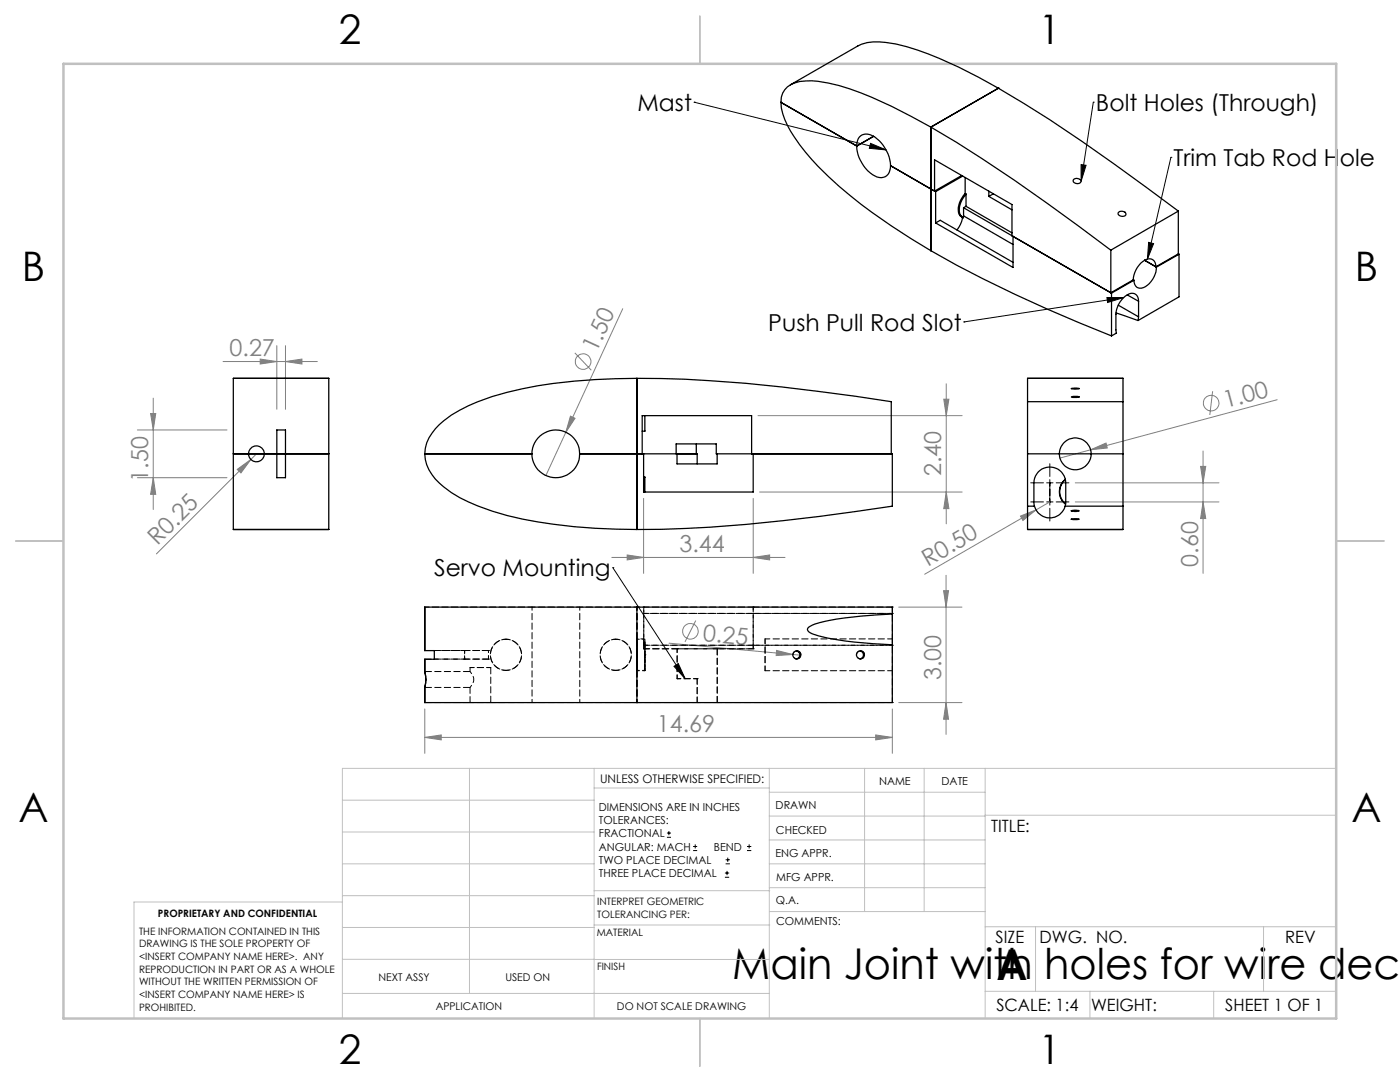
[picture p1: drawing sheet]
<svg xmlns="http://www.w3.org/2000/svg" width="279mm" height="216mm" viewBox="0 0 279 216" stroke-linecap="round" stroke-linejoin="round" font-family="sans-serif">
<g fill="none" stroke="#808080" stroke-width=".2">
<path d="M30.6 79.4v22.3M44.5 72.1h18.8M51.9 71.6l3.3 .5-3.3 .5zM55.2 69v12.7M57 72.1l3.3-.5v1zM57 69v12.7M114.7 70.4l3.3 3.5M124.3 61.6l-15.4 33.3M188.3 79.7h1.1l-.6 3.2zM188.8 76.6v27.9M242 78.1l-.6 4.7M254.9 79.8l-37.2 9.9"/>
<path d="M27.4 95.3h17.9M27.4 85.8h17.9M30.1 82.5h1l-.5 3.3zM30.6 95.3l.5 3.3h-1zM47.3 93.7l2.8-2-2 2.7zM51.2 90.6l-20 19.9M113.8 83l1 .5-1.9 2.8zM128.4 99.4v15M150.3 99.4v15M151.3 82.9h40.7M151.6 98.2h40.4M188.8 98.2l.6 3.3h-1.1z"/>
<path d="M214.6 96.3h28.7M217.7 89.7l3-1.3 .3 1zM217.7 89.7l-6.2 1.7M239.6 93.1h1l-.5 3.2zM240.1 90v24.4M122.1 111.2h34.6M125.2 110.7l3.2 .5-3.2 .5zM150.3 111.2l3.3-.5v1zM188.3 117.9h1l-.5 3.2zM188.8 114.8v31.7M203.7 103l3.1-1.3-2.6 2.2zM206.8 101.7l-22.3 12.9"/>
<path d="M209.5 100.2l-2.7 1.5M214.6 100.2h28.7M240.1 100.2l.5 3.3h-1zM133.5 128.3l24.7 2.3M138.9 123.8l-2.2 4.3M155 129.8l3.2 .8-3.3 .2zM158.2 130.6l1.6 .1M179.4 121.1h12.6M84.8 147.1l3.3-.5v1zM84.8 141.5v8.8M84.8 147.1h93.3M174.8 146.6l3.3 .5-3.3 .5z"/>
<path d="M178.1 141.5v8.8M179.4 140.2h12.6M188.8 140.2l.5 3.3h-1z"/>
<circle cx="116.4" cy="72.1" r="1.55"/>
<circle cx="241.7" cy="80.5" r="1.55"/>
<circle cx="137.8" cy="126" r="1.57"/>
</g>
<g fill="none" stroke="#000" stroke-width=".2">
<path d="M138.5 20.4h.1M138.5 20.4l38.3 9.5M173.7 28.6l3.1 1.3-3.3-.3zM215.8 32.8l.9 .2-.9 3.2zM218.2 20.4h.1M218.2 20.4l-2.4 15.8M233.7 31.4h.1M233.7 31.4l-4.7 20.3M220.9 59.4h3.4l-3.2 1zM224.3 59.4l-31.9 4.8M229.2 48.4l1 .2-1.2 3.1zM192.4 64.2h.1"/>
<path d="M205.7 96.3h2.5M208.9 96.3h1.2M209.5 92.5v2.6M209.5 95.7v5.1M210.8 96.3h2.5M122.3 113.3h.1M122.3 113.3l14.4 22.1M205.7 100.2h2.5M208.9 100.2h1.2M209.5 101.4v2.6M210.8 100.2h2.5M134.5 133l.9-.6 1.3 3z"/>
<path d="M133.1 167.1h.8M133.1 166.2h.8M133.5 165.8v.9M138.3 169.7h.8M138.3 168.9h.8M138.7 168.5v.8M144.7 175h.8M144.7 174.2h.8M144.8 172.4h.9M144.8 171.6h.9M145.1 173.8v.8M145.2 171.1v.9"/>
<path d="M149.1 169.7h.8M149.1 168.9h.8M149.5 168.5v.8"/>
</g>
<g fill="none" stroke="#c0c0c0" stroke-width=".2">
<path d="M68.3 159.7h50.3M93.7 153.3v44.9M118.6 153.3v49.9M118.6 157.2h34.9M153.5 153.3v49.9M153.5 158.1h43.1M172.5 153.3v28.6M184.4 153.3v28.6M196.6 153.3v49.9M266.7 153.3h-198.4v49.9M68.3 178.7h50.3M68.3 172.4h50.3"/>
<path d="M68.3 166h50.3M68.3 180h-41.6v23.2M118.6 177.7h35M153.5 167.6h43.1M153.5 162.8h43.1M153.5 172.4h43.1M153.5 177.1h43.1M196.6 162.7h70.1M68.3 198.2h85.2M68.3 191.4l85.2 .1M68.3 185.1h50.3M118.6 184.6h35"/>
<path d="M153.6 181.9h43M196.6 197.8h70.1M196.6 184.9h70.1M206.7 184.9v12.9M217.5 197.8v5.4M242.2 197.8v5.4M252.2 184.9v12.9"/>
</g>
<path d="M139.7 3.2v9.5M3.1 107.9h9.6M266.7 107.9h9.5M139.7 203.2v9.6" fill="none" stroke="#c0c0c0" stroke-width=".25"/>
<path d="M12.7 12.7h254v190.5h-254z" fill="none" stroke="#c0c0c0" stroke-width=".5"/>
<path d="M134.5 133l.9-.6 1.3 3zM173.7 28.6l3.1 1.3-3.3-.3zM215.8 32.8l.9 .2-.9 3.2zM229.2 48.4l1 .2-1.2 3.1zM220.9 59.4h3.4l-3.2 1z" fill="#000"/>
<g fill="#808080">
<path d="M155 129.8l3.2 .8-3.3 .2z"/>
<path d="M217.7 89.7l3-1.3 .3 1z"/>
<path d="M203.7 103l3.1-1.3-2.6 2.2z"/>
<path d="M47.3 93.7l2.8-2-2 2.7z"/>
<path d="M113.8 83l1 .5-1.9 2.8z"/>
<path d="M84.8 147.1l3.3-.5v1zM174.8 146.6l3.3 .5-3.3 .5z"/>
<path d="M57 72.1l3.3-.5v1zM51.9 71.6l3.3 .5-3.3 .5z"/>
<path d="M188.8 98.2l.6 3.3h-1.1zM188.3 79.7h1.1l-.6 3.2z"/>
<path d="M188.8 140.2l.5 3.3h-1zM188.3 117.9h1l-.5 3.2z"/>
<path d="M30.6 95.3l.5 3.3h-1zM30.1 82.5h1l-.5 3.3zM240.1 100.2l.5 3.3h-1zM239.6 93.1h1l-.5 3.2z"/>
<path d="M125.2 110.7l3.2 .5-3.2 .5zM150.3 111.2l3.3-.5v1z"/>
</g>
<g fill="none" stroke="#000" stroke-width=".25">
<path d="M157.7 16.9l13.5-7.7a8.5 8.5 0 0 1 5.5-.7 48.8 48.8 0 0 1 14.6 4.9l7.9 4.2M199.2 17.6a361.9 361.9 0 0 1 36 24.5M199.2 17.6h.1M199.2 17.6l-13.4 7.8M155.9 20.4a4 4 0 0 1 3.7-4.1 21 21 0 0 1 10 1.4 87.5 87.5 0 0 1 16.2 7.7M155.9 20.4a13.4 13.4 0 0 0 2.6 6.9 56.7 56.7 0 0 0 13.3 13.4 143.7 143.7 0 0 0 14 9.3M155.9 20.4l15.1 8.7M171 29.1a2.01 2.01 0 0 1 .9-2.1 2.01 2.01 0 0 1 2.2 .1 7.6 7.6 0 0 1 3.6 6M171 29.1a6.8 6.8 0 0 0 4.5 6.3 1.88 1.88 0 0 0 2.2-1.9v-.4M174.3 27.2l-3.3 1.9M177.7 33.1l8.1 4.6M185.8 25.4a355 355 0 0 1 35.9 24.5"/>
<path d="M185.8 37.7l.7 .4M185.8 25.4v24.6M185.8 37.7l.9 .5M186.5 38.1v-6.2l15.5 8.9v6.3M186.7 38.2v6.3M191.9 35l-5.4 3.1M192.1 35.1l-5.4 3.1M192.6 38.6a4.4 4.4 0 0 0-1.2 4.1l.7 .7M192.6 38.6l.2 .1v2.5M192.6 35.4v3.2M192.8 38.8a4 4 0 0 0-1.1 4.1l.6 .5M197.3 38.1v1.1"/>
<path d="M197.3 39.2l4.7 2.7M198.3 38.7l-1 .5M214.3 35.8a.88 .88 0 0 1 1.4 .5 .87 .87 0 0 1-.9 .3 .87 .87 0 0 1-.6-.6zM185.8 50a276.2 276.2 0 0 0 36 17M186.7 44.5l15.5 8.9v-6.2M186.7 44.5l.9-.5 14.6 8.4M191.6 43l.5 .3M192.1 43.4l-.4 1.4-.7 1.1M192.3 43.1v.4l-.2-.1M192.3 41.5l29.5 17M192.3 41.5v1.6M192.3 43.1l9.9 5.7"/>
<path d="M192.8 41.2l9.2 5.3M192.8 41.2l-.5 .3M221.7 49.9v8.5l4.5-2.6M221.8 58.5v8.5M223.3 42.3a.91 .91 0 0 1 1.4 .5 .91 .91 0 0 1-1.6-.2zM225 58.8l2.2 1.3M226.2 55.8l.1 .1M226.3 55.9l-4.5 2.6M230.7 53.2a1.39 1.39 0 0 0-.7-1.4 1.39 1.39 0 0 0-1.6 .1 5 5 0 0 0-2.2 3.9M230.7 53.2l-2.3-1.3 2.4 1.4M230.8 53.3a4.5 4.5 0 0 1-3 4.2 1.3 1.3 0 0 1-1.5-1.6M235.2 42.1l-13.5 7.8"/>
<path d="M235.2 50.7l-4.5 2.5M235.2 42.1v8.6M235.2 50.7h.1M235.3 50.7l-4.5 2.6M235.3 50.7v8.5l-8.2 4.8M127.1 75.5a294.3 294.3 0 0 1 43.5 3.6l7.3 1.1v10.4M127.1 75.5a97.3 97.3 0 0 0-28.9 3.6 26.1 26.1 0 0 0-11.3 6.4 7.8 7.8 0 0 0-2.1 5.1M127.1 75.5v30.2M213.8 77.5h1.6l-.9 .1zM213.8 79.2l1.2-.1 .4 .1zM222.7 62.4l4.4 1.6M223.2 60.9l4 2.3"/>
<path d="M227.2 63.2l-.1 .8M227.2 60.1a1.37 1.37 0 0 0-.7-1.4 1.37 1.37 0 0 0-1.5 .1 4.9 4.9 0 0 0-2.3 3.9l.1 3.8-1 .5M227.2 60.1v3.1M46.6 90.6v-15.1h19v15.1M46.6 90.6v15.1h19v-15.1M46.6 90.6h19M55.2 85.8h1.8v9.5h-1.8zM84.8 90.6a8.6 8.6 0 0 0 3.7 6.5 33.5 33.5 0 0 0 12.7 5.8 106.1 106.1 0 0 0 25.9 2.8M84.8 90.6h21.4M106.2 90.6a4.8 4.8 0 0 1 4.7-4.8 4.8 4.8 0 0 1 4.8 4.8M106.2 90.6a4.8 4.8 0 0 0 4.7 4.7 4.8 4.8 0 0 0 4.8-4.7M115.7 90.6h23.4v2"/>
<path d="M128.2 90.6v-7.7h21.8v7.7M128.4 95.2h.3v3M128.4 90.6v7.6h21.9v-7.6M128.7 82.9v3.1h-.5M134.9 90.6v-2h8v2h35.2v10.4a330.7 330.7 0 0 1-51 4.7M135.1 90.6v2h8v-2M139 88.6v2M205.1 80.2v-4.7h19v4.7M205.1 90.6h19M205.1 80.2h19M205.1 80.2v20.8M212.6 95.7a3.1 3.1 0 0 0 .1 4.8"/>
<path d="M212.6 95.6a3.2 3.2 0 0 0 .1 5M224.1 80.2v20.8M205.1 101v4.7h19v-4.7M205.1 101h1.3M206.4 101a3.2 3.2 0 0 0 3.1 2.3 3.2 3.2 0 0 0 3.1-2.3M206.4 101l-.1-4.7a3.2 3.2 0 0 1 3.2-3.1 3.2 3.2 0 0 1 3.2 3.1l-.1 4.7M212.6 101h11.5M213.8 101.9l1-.1 .6 .2-1 .1zM213.8 103.6h1.6zM84.8 134a6 6 0 0 1 0 3.2M84.8 137.2v3h42.3M127.1 121.1h-42.3v8.7h1.9v1.8h-1.9v2.4"/>
<path d="M127.1 121.1h51v1.4M127.1 121.1v19.1M159 129.9a.8 .8 0 0 1 .6 .9 .8 .8 0 0 1-.8 .7M171.7 129.9a.79 .79 0 0 1 .6 .8 .79 .79 0 0 1-.7 .8M178.1 122.5l-6.3 .4-4.7 .6-3.6 .7-1.4 .5a1.06 1.06 0 0 0-1 1l.4 .4 1 .5a51.5 51.5 0 0 0 11.8 1.8l3.8 .3M178.1 128.7v11.5h-51M178.1 122.5v6.2"/>
<circle cx="51.2" cy="90.6" r="1.58"/>
<circle cx="214.6" cy="90.6" r="3.2"/>
<circle cx="159" cy="130.7" r=".79"/>
<circle cx="171.7" cy="130.7" r=".79"/>
</g>
<g fill="none" stroke="#000" stroke-width=".2" stroke-dasharray="1.3 .6">
<path d="M84.8 129.8h12.7M92.7 131.5h.1M92.7 129.8h.1M97.5 131.5h-12.7M97.5 131.5h.1M97.5 129.8h.1M127.1 121.1h.1M127.1 127.5v6.3v-6.3M128.5 121.1h.1M128.5 122.4h.1M128.5 129.5h.1M128.5 129.5h.2"/>
<path d="M128.5 128.7v-1.2v2M128.7 128.7h-.2M128.7 128.7v.1M128.7 130.7h.1M128.7 128.8h.1M128.7 129.5h.1M135.1 135.4h.1M135.1 129.5h.1M139.1 135.4h.1M143.1 129.5v10.7M143.1 129.5h.1M150.3 129.5h.1"/>
<path d="M150.3 122.4h.1M150.3 128.8h.1M150.3 121.1h.1M159 129.9a.79 .79 0 0 0-.7 1.1 .79 .79 0 0 0 1.4 .1 .79 .79 0 0 0-.5-1.2h-.2M171.7 129.9a.79 .79 0 0 0-.7 1.1 .79 .79 0 0 0 1.4 .1 .79 .79 0 0 0-.6-1.2h-.1M178.1 128.6v.2M178.1 122.4v.1M178.1 128.8v-.2M178.1 122.5v-.1M178.1 121.1h.1M178.1 128.8h.1M178.1 122.4h.1"/>
<path d="M97.9 140.2v-7M127.1 140.2h.1M139.1 140.2h.1M143.1 140.2h.1M178.1 140.2h.1"/>
</g>
<path d="M93.8 137.2v3M127.1 130.7v-3.1v6.2v-3.1M128.7 131.1v-3.6v6.3v-2.7M150.3 122.4h27.8M150.3 128.8h27.8M150.3 121.1h27.8" fill="none" stroke="#000" stroke-width=".2" stroke-dasharray="1.3 .6" stroke-dashoffset=".1"/>
<path d="M92.7 131.5v-1.7M92.7 129.8v1.7M97.5 129.8v1.7" fill="none" stroke="#000" stroke-width=".2" stroke-dasharray="1.3 .6" stroke-dashoffset=".9"/>
<path d="M92.7 129.8h4.8M97.5 131.5h-4.8M128.5 122.4h21.8M135.1 129.5h-6.6M150.3 121.1h-21.8M139.1 140.2v-4.8" fill="none" stroke="#000" stroke-width=".2" stroke-dasharray="1.3 .6" stroke-dashoffset=".2"/>
<path d="M106.2 121.1v19.1M115.7 121.1h-9.5M115.7 121.1h11.4M128.5 122.4h49.6M128.5 122.4v-1.3M150.3 121.1v1.3M115.7 140.2v-19.1M115.7 140.2h-9.5M127.1 140.2h-11.4M127.1 140.2v-19.1" fill="none" stroke="#000" stroke-width=".2" stroke-dasharray="1.3 .6" stroke-dashoffset=".6"/>
<path d="M86.7 129.8h6M86.7 131.5h6M93.8 133.2h4.1M97.9 133.2h-4.1M135.1 135.4v-5.9M139.1 135.4h-4M97.9 140.2h-4.1M139.1 140.2h4" fill="none" stroke="#000" stroke-width=".2" stroke-dasharray="1.3 .6" stroke-dashoffset=".5"/>
<path d="M84.8 121.1h21.4M93.8 133.2v.8M101 133.8a3.1 3.1 0 0 1-2.8-4.6 3.1 3.1 0 0 1 5.3-.4 3.1 3.1 0 0 1-2.1 4.9l-.4 .1M101 127.5a3.1 3.1 0 0 1 2.7 4.6 3.1 3.1 0 0 1-5.2 .4 3.1 3.1 0 0 1 2-4.9l.5-.1M122.9 133.8a3.1 3.1 0 0 1-2.8-4.6 3.1 3.1 0 0 1 5.3-.4 3.1 3.1 0 0 1-2.1 4.9l-.4 .1M122.9 127.5a3.1 3.1 0 0 1 2.8 4.6 3.1 3.1 0 0 1-5.3 .4 3.1 3.1 0 0 1 2-4.9l.5-.1M128.7 129.5v-.7M135.1 129.5h8M150.3 128.8v.7" fill="none" stroke="#000" stroke-width=".2" stroke-dasharray="1.3 .6" stroke-dashoffset=".4"/>
<path d="M93.8 137.2l.5-.8a1.63 1.63 0 0 0-.1-1.8l-.4-.6M127.1 133.8h1.6M128.7 127.5h-1.6" fill="none" stroke="#000" stroke-width=".2" stroke-dasharray="1.3 .6" stroke-dashoffset=".8"/>
<path d="M84.8 134h9M93.8 137.2h-9M150.3 129.5h-7.2M93.8 140.2h-9" fill="none" stroke="#000" stroke-width=".2" stroke-dasharray="1.3 .6" stroke-dashoffset="-.1"/>
<g fill="none" stroke="#000" stroke-width=".2" stroke-dasharray="1.3 .6" stroke-dashoffset=".3">
<path d="M128.5 122.4v6.3M128.5 129.5v-8.4M150.3 129.5h-21.6M150.3 128.8h-21.6M150.3 128.8v-6.4M150.3 121.1v8.4M152.7 133.8h25.4M152.7 127.5v6.3M152.7 133.8v-6.3M178.1 127.5h-25.4M178.1 127.5v6.3M178.1 127.5v-6.4"/>
<path d="M106.2 140.2h-8.3M139.1 140.2h-12M178.1 140.2v-6.4M178.1 140.2h-35"/>
</g>
<path d="M127.1 121.1h1.4M128.5 127.5h-1.4M128.7 128.8h49.4M128.7 129.5v4.3v-5.1" fill="none" stroke="#000" stroke-width=".2" stroke-dasharray="1.3 .6" stroke-dashoffset=".7"/>
<g font-size="8.5">
<text x="146.1" y="195.4">Main Joint with holes for wire dece</text>
<text x="198.9" y="195.5">A</text>
</g>
<g font-size="8.1">
<text x="67.6" y="8.9">2</text>
<text x="207.3" y="8.9">1</text>
<text x="4.4" y="56.2">B</text>
<text x="270.4" y="56.2">B</text>
<text x="3.7" y="164.1">A</text>
<text x="269.7" y="164.1">A</text>
<text x="67.6" y="212.4">2</text>
<text x="207.3" y="212.4">1</text>
</g>
<g font-size="4.7">
<text x="127.2" y="22.1">Mast</text>
<text x="218.7" y="22.1">Bolt Holes (Through)</text>
<text x="234.2" y="33.1">Trim Tab Rod Hole</text>
<text x="153.3" y="66">Push Pull Rod Slot</text>
<text x="86.6" y="115">Servo Mounting</text>
</g>
<g font-size="4.7" fill="#808080">
<text x="45.8" y="71.1">0.27</text>
<text x="119" y="70.5" transform="rotate(-65 119 70.5)">1.50</text>
<text x="244.6" y="81.4" transform="rotate(-15 244.6 81.4)">1.00</text>
<text x="187.9" y="95" transform="rotate(-90 187.9 95)">2.40</text>
<text x="29.6" y="96.1" transform="rotate(-90 29.6 96.1)">1.50</text>
<text x="31.5" y="108.9" transform="rotate(-45 31.5 108.9)">R0.25</text>
<text x="135.6" y="110.2">3.44</text>
<text x="185.2" y="113.1" transform="rotate(-30 185.2 113.1)">R0.50</text>
<text x="239.1" y="113.1" transform="rotate(-90 239.1 113.1)">0.60</text>
<text x="140.2" y="127.9" transform="rotate(5 140.2 127.9)">0.25</text>
<text x="187.8" y="135.8" transform="rotate(-90 187.8 135.8)">3.00</text>
<text x="131.1" y="146.1">14.69</text>
</g>
<g font-size="3.4">
<text x="197.8" y="166">TITLE:</text>
<text x="198.7" y="188.1">SIZE</text>
<text x="207.5" y="188.1">DWG. NO.</text>
<text x="256.5" y="188.2">REV</text>
<text x="198.8" y="201.7">SCALE: 1:4</text>
<text x="217.7" y="201.8">WEIGHT:</text>
<text x="244.5" y="201.7">SHEET 1 OF 1</text>
</g>
<text font-size="2.4" x="119.8" y="156.2">UNLESS OTHERWISE SPECIFIED:</text>
<g font-size="2.2">
<text x="119.5" y="161.8">DIMENSIONS ARE IN INCHES</text>
<text x="154.8" y="161.4">DRAWN</text>
<text x="175.4" y="156.6">NAME</text>
<text x="187.9" y="156.7">DATE</text>
<text x="119.5" y="164.4">TOLERANCES:</text>
<text x="119.5" y="167.1">FRACTIONAL</text>
<text x="154.9" y="166.3">CHECKED</text>
<text x="119.5" y="169.7">ANGULAR: MACH</text>
<text x="119.5" y="172.4">TWO PLACE DECIMAL</text>
<text x="142.5" y="169.7">BEND</text>
<text x="154.8" y="171">ENG APPR.</text>
<text x="119.5" y="175">THREE PLACE DECIMAL</text>
<text x="154.9" y="175.7">MFG APPR.</text>
<text x="154.9" y="180.4">Q.A.</text>
<text x="154.9" y="184.6">COMMENTS:</text>
</g>
<g font-size="2.1">
<text x="75.5" y="195.7">NEXT ASSY</text>
<text x="100.9" y="195.7">USED ON</text>
<text x="86.9" y="201.5">APPLICATION</text>
<text x="123.1" y="201.6">DO NOT SCALE DRAWING</text>
</g>
<g font-size="2">
<text x="31.5" y="182.9">PROPRIETARY AND CONFIDENTIAL</text>
<text x="119.2" y="180.6">INTERPRET GEOMETRIC</text>
<text x="119.2" y="183.1">TOLERANCING PER:</text>
<text x="27.8" y="186.5">THE INFORMATION CONTAINED IN THIS</text>
<text x="27.8" y="189">DRAWING IS THE SOLE PROPERTY OF</text>
<text x="27.8" y="191.6">&lt;INSERT COMPANY NAME HERE&gt;. ANY</text>
<text x="119.1" y="186.7">MATERIAL</text>
<text x="27.8" y="194.1">REPRODUCTION IN PART OR AS A WHOLE</text>
<text x="27.8" y="196.6">WITHOUT THE WRITTEN PERMISSION OF</text>
<text x="119.1" y="193.5">FINISH</text>
<text x="27.8" y="199.1">&lt;INSERT COMPANY NAME HERE&gt; IS</text>
<text x="27.8" y="201.7">PROHIBITED.</text>
</g>
</svg>
